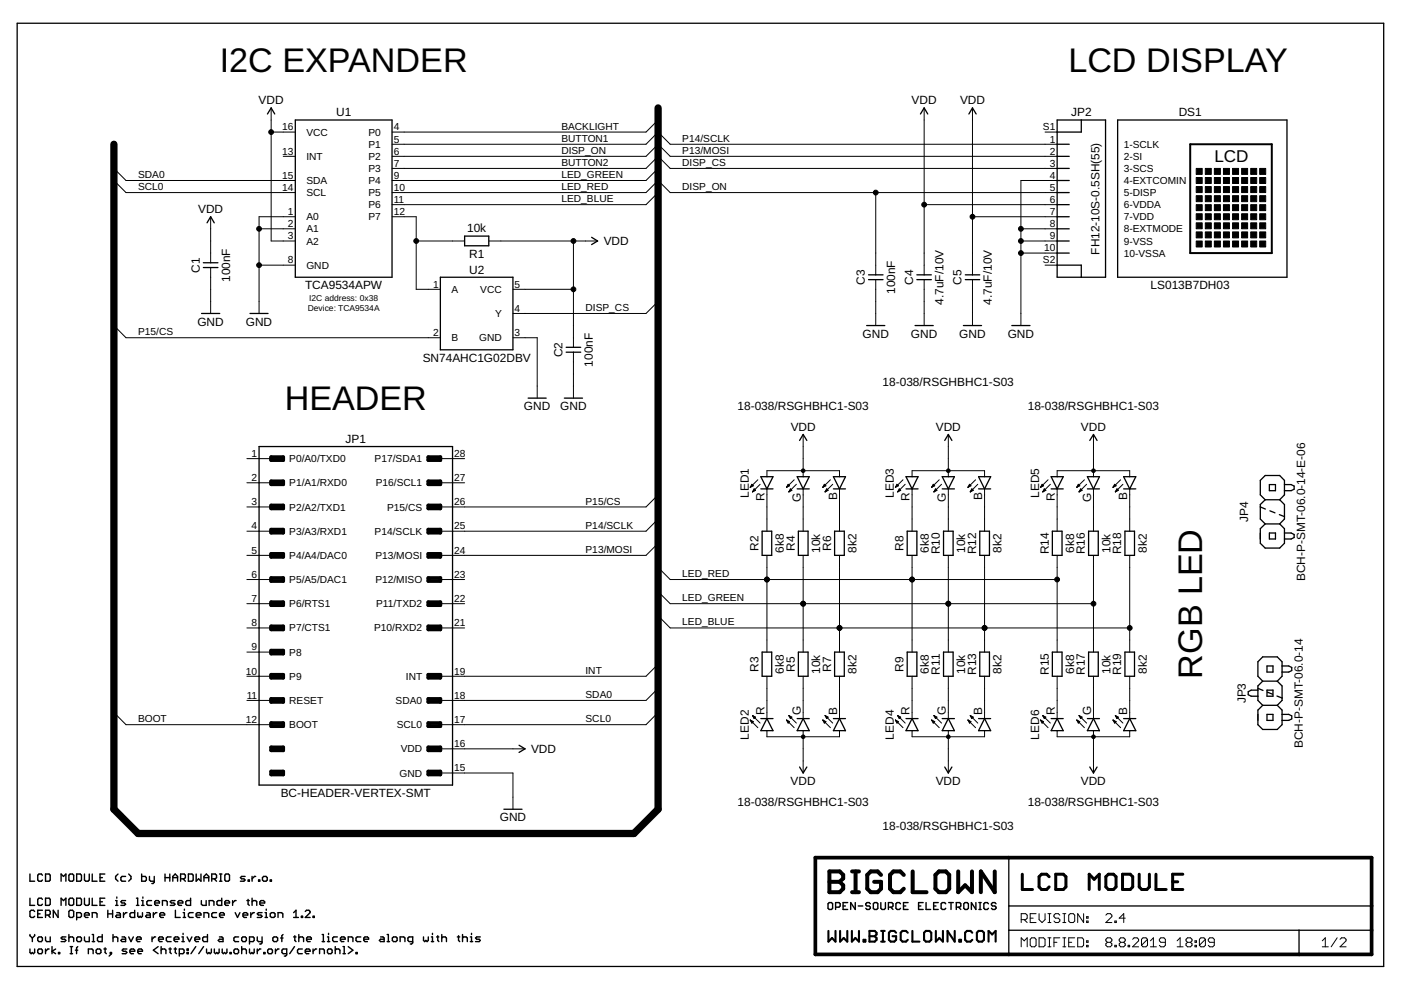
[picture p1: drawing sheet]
<svg xmlns="http://www.w3.org/2000/svg" width="297mm" height="210mm" viewBox="0 0 297 210" stroke-linecap="round" stroke-linejoin="round" font-family="sans-serif">
<g fill="none" stroke="#000" stroke-width=".21">
<path d="M24.2 35.7l2.5 2.6h35.9M24.2 38.3l2.5 2.5h35.9M57.5 22.9v28.2h5.1M57.5 28h5.1M60 33.1h2.6M83.1 33.1h53.9l2.5-2.5 2.6 2.5h82M83.1 30.6h53.9l2.5-2.6 2.6 2.6h82M83.1 35.7h53.9l2.5-2.6 2.6 2.6h82M139.5 35.7l-2.5 2.6h-53.9M139.5 25.4l-2.5 2.6h-53.9M195.9 22.9v35.4M206.2 22.9v35.4"/>
<path d="M221.6 28h2.5M224.1 38.3h-7.6v30.7M44.7 46v9.7M44.7 56.7v9.8M54.9 48.5h7.7M54.9 56.2h7.7M62.6 46h-7.7v20.5M83.1 46h5.1v15.3h5.2M83.1 40.8h53.9l2.5-2.5 2.6 2.5h82M88.2 51.1h10.3M103.6 51.1h23.1M121.6 51.1v22.5"/>
<path d="M139.5 40.8l-2.5 2.6h-53.9M185.7 40.8v17.5M185.7 59.3v9.7M195.9 59.3v9.7M195.9 43.4h28.2M206.2 46h17.9M206.2 59.3v9.7M216.5 48.5h7.6M216.5 53.7h7.6M216.5 51.1h7.6M221.6 56.2h2.5M24.2 69l2.5 2.6h66.7"/>
<path d="M108.8 71.6h5.1v12.8M108.8 61.3h12.8M121.6 74.7v9.7M139.5 63.9l-2.5 2.6h-28.2M52.3 97.2h5.2M93.4 97.2h5.1M170.3 92.1v9M201.1 92.1v9M231.8 92.1v9M52.3 117.8h5.2M52.3 112.6h5.2M52.3 107.5h5.2"/>
<path d="M52.3 102.4h5.2M93.4 102.4h5.1M139.5 115.2l-2.5 2.6h-43.6M139.5 110l-2.5 2.6h-43.6M139.5 104.9l-2.5 2.6h-43.6M159.5 102.8l-.4 .5M159.5 102.8l.1 .1M159.6 102.9l-.5 .4M160 103.7l-.4 .6M160 103.7l.1 .2M160.1 103.9l-.5 .4M160.7 101.7l-1.6 1.6"/>
<path d="M161.2 102.7l-1.6 1.6M162.6 101.1v-1.3h15.4v1.3M162.6 103.7v8.9M162.6 117.8v20.5M167.2 102.8l-.1-.1-.3 .6M167.2 102.8l.1 .1M167.2 102.8l-.4 .5M167.3 102.9l-.5 .4M167.7 103.7l-.4 .6M167.7 103.7l.1 .2M167.8 103.9l.1 .1-.6 .3M167.8 103.9l-.5 .4"/>
<path d="M168.4 101.7l-1.6 1.6M168.8 102.7l-1.5 1.6M170.3 103.7v8.9M170.3 117.8v20.5M174.9 102.8l-.4 .5M175 102.9l-.2-.2-.3 .6M175 102.9l-.5 .4M175.3 103.7l-.4 .6M175.3 103.7l.2 .2M175.5 103.9l.1 .1-.7 .3M175.5 103.9l-.6 .4M176.1 101.7l-1.6 1.6"/>
<path d="M176.6 102.7l-1.7 1.6M178 103.7v8.9M178 117.8v20.5M190.2 102.7l.3 .3-.7 .3zM190.2 102.8l-.4 .5M190.4 102.9l-.6 .4M190.7 103.7l-.4 .6M190.7 103.7l.2 .2M190.9 103.9l.1 .1-.7 .3M190.9 103.9l-.6 .4M191.5 101.7l-1.7 1.6M191.9 102.7l-1.6 1.6"/>
<path d="M193.4 101.1v-1.3h15.3v1.3M193.4 103.7v8.9M193.4 117.8v20.5M197.9 102.8l-.4 .5M197.9 102.8l.2 .1M198.1 102.9l-.6 .4M198.4 103.7l-.4 .6M198.4 103.7l.2 .2M198.6 103.9l-.6 .4M199.1 101.7l-1.6 1.6M199.6 102.7l-1.6 1.6M201.1 103.7v8.9"/>
<path d="M201.1 117.8v20.5M205.6 102.8l-.1-.1-.3 .6M205.6 102.8l.2 .1M205.6 102.8l-.4 .5M205.8 102.9l-.6 .4M206 103.7l.4 .3-.7 .3zM206.1 103.7l-.4 .6M206.3 103.9l-.6 .4M206.8 101.7l-1.6 1.6M207.3 102.7l-1.6 1.6M208.7 103.7v8.9M208.7 117.8v20.5"/>
<path d="M221 102.8l-.1-.1-.3 .6M221 102.8l.2 .1M221 102.8l-.4 .5M221.2 102.9l-.6 .4M221.5 103.7l.2 .3-.6 .3M221.5 103.7l-.4 .6M221.7 103.9l-.6 .4M222.2 101.7l-1.6 1.6M222.7 102.7l-1.6 1.6M224.1 101.1v-1.3h15.4v1.3M224.1 103.7v8.9M224.1 117.8v20.5"/>
<path d="M228.6 102.7l.3 .3-.6 .3zM228.7 102.8l-.4 .5M228.9 102.9l-.6 .4M229.2 103.7l-.4 .6M229.2 103.7l.1 .2M229.3 103.9l.1 .1-.6 .3M229.3 103.9l-.5 .4M229.9 101.7l-1.6 1.6M230.4 102.7l-1.6 1.6M231.8 103.7v8.9M231.8 117.8v20.5M236.4 102.8l-.4 .5"/>
<path d="M236.4 102.8l.2 .1M236.6 102.9l-.6 .4M236.9 103.7l-.4 .6M236.9 103.7l.1 .2M237 103.9l-.5 .4M237.6 101.7l-1.6 1.6M238.1 102.7l-1.6 1.6M239.5 103.7v8.9M239.5 117.8v20.5M52.3 128h5.2M52.3 122.9h5.2M52.3 133.1h5.2"/>
<path d="M52.3 138.3h5.2M93.4 128h5.1M93.4 122.9h5.1M93.4 133.1h5.1M139.5 125.4l2.6 2.6h89.7M139.5 120.3l2.6 2.6h82M139.5 130.6l2.6 2.5h97.4M24.2 151.1l2.5 2.5h30.8M52.3 148.5h5.2M52.3 143.4h5.2M93.4 158.8h17.9M139.5 151.1l-2.5 2.5h-43.6"/>
<path d="M139.5 145.9l-2.5 2.6h-43.6M139.5 140.8l-2.5 2.6h-43.6M159.1 152.7l1.6 1.6M159.1 152.7l.6 .3-.3 .3zM159.1 152.7l.5 .4M159.1 152.7l.4 .5M159.6 151.7l1.6 1.6M159.6 151.7l.5 .4M159.6 151.7l.3 .7 .1-.1M159.6 151.7l.4 .6M160.1 152.1l-.1 .2M162.6 143.4v9"/>
<path d="M162.6 154.9v1.3h15.4v-1.3M166.8 152.7l1.6 1.6M166.8 152.7l.4 .5M166.8 152.7l.6 .3-.1 .1M166.8 152.7l.5 .4M167.3 151.7l1.5 1.6M167.3 151.7l.6 .3-.3 .4zM167.3 151.7l.4 .6M167.3 151.7l.5 .4M167.3 153.1l-.1 .1M170.3 143.4v9M170.3 154.9v9"/>
<path d="M174.5 152.7l1.6 1.6M174.5 152.7l.4 .5M174.5 152.7l.6 .3-.2 .2M174.5 152.7l.5 .4M174.9 151.7l1.7 1.6M174.9 151.7l.7 .3-.3 .4zM174.9 151.7l.4 .6M174.9 151.7l.6 .4M178 143.4v9M189.8 152.7l1.7 1.6M189.8 152.7l.4 .5M189.8 152.7l.6 .4"/>
<path d="M190.3 151.7l1.6 1.6M190.3 151.7l.7 .3-.4 .4zM190.3 151.7l.4 .6M190.3 151.7l.6 .4M190.4 153.1l-.2 .1M193.4 143.4v9M193.4 154.9v1.3h15.3v-1.3M197.5 152.7l1.6 1.6M197.5 152.7l.7 .3-.3 .3zM197.5 152.7l.6 .4M197.5 152.7l.4 .5M198 151.7l1.6 1.6"/>
<path d="M198 151.7l.6 .4M198 151.7l.3 .7 .1-.1M198 151.7l.4 .6M198.6 152.1l-.2 .2M201.1 143.4v9M201.1 154.9v9M205.2 152.7l1.6 1.6M205.2 152.7l.4 .5M205.2 152.7l.7 .3-.1 .1M205.2 152.7l.6 .4M205.7 151.7l1.6 1.6M205.7 151.7l.7 .3-.1 .1"/>
<path d="M205.7 151.7l.4 .6M205.7 151.7l.6 .4M205.8 153.1l-.2 .1M206.3 152.1l-.2 .2M208.7 143.4v9M220.6 152.7l1.6 1.6M220.6 152.7l.4 .5M220.6 152.7l.7 .3-.1 .1M220.6 152.7l.6 .4M221.1 151.7l1.6 1.6M221.1 151.7l.6 .3v.1M221.1 151.7l.3 .7 .1-.1"/>
<path d="M221.1 151.7l.4 .6M221.1 151.7l.6 .4M221.2 153.1l-.2 .1M221.7 152.1l-.2 .2M224.1 143.4v9M224.1 154.9v1.3h15.4v-1.3M228.3 152.7l1.6 1.6M228.3 152.7l.4 .5M228.3 152.7l.6 .4M228.8 151.7l1.6 1.6M228.8 151.7l.6 .3-.3 .4zM228.8 151.7l.4 .6"/>
<path d="M228.8 151.7l.5 .4M228.9 153.1l-.2 .1M231.8 143.4v9M231.8 154.9v9M236 152.7l1.6 1.6M236 152.7l.6 .3-.3 .3zM236 152.7l.6 .4M236 152.7l.4 .5M236.5 151.7l1.6 1.6M236.5 151.7l.5 .4M236.5 151.7l.3 .7 .1-.1M236.5 151.7l.4 .6"/>
<path d="M237 152.1l-.1 .2M239.5 143.4v9M93.4 163.9h15.4v7.7M216.5 195h1l.3-.3v-.7l-.3-.3h-1v1.9M217.1 195l.7 .6M218.4 194.7h.7M218.7 198.8h.7l.3 .4v1.2l-.3 .3h-.7l-.3-.3v-1.2zM219.7 193.7h-1.3v1.9h1.3M220.3 193.7v1.3l.6 .6 .7-.6v-1.3M220.3 198.8h1l.3 .4v1.2l-.3 .3h-1zM222.2 193.7h.6M222.2 195.6h.6"/>
<path d="M222.2 198.8h.6M222.5 193.7v1.9M222.5 198.8v1.9M223.5 199.8h.6M224.7 194l-.3-.3h-.6l-.3 .3v.4l.3 .3h.6l.3 .3v.3l-.3 .3h-.6l-.3-.3M224.7 198.8h-1.2v1.9M225.3 193.7h.7M225.3 195.6h.7M225.3 198.8h.7M225.7 193.7v1.9M225.7 198.8v1.9M226.6 199.8h.6"/>
<path d="M226.9 193.7h.6l.4 .3v1.3l-.4 .3h-.6l-.3-.3v-1.3zM227.9 198.8h-1.3v1.9h1.3M228.5 198.8h.9l.3 .4v1.2l-.3 .3h-.9zM229.7 193.7v1.9l-1.2-1.9v1.9M230.4 195.3h.3v.3h-.3zM230.4 194.4h.3v.3h-.3zM230.4 199.5h.3v.3h-.3zM234.5 194l.3-.3h.6l.3 .3v.4l-1.2 1.2h1.2M234.8 199.8l-.3-.3v-.3l.3-.4h.6l.3 .4v.3l-.3 .3M234.8 199.8l-.3 .3v.3l.3 .3h.6l.3-.3v-.3l-.3-.3M234.8 199.8h.6M236.4 195.3h.3v.3h-.3z"/>
<path d="M237.6 199.8l-.3-.3v-.3l.3-.4h.7l.3 .4v.3l-.3 .3M237.6 199.8l-.3 .3v.3l.3 .3h.7l.3-.3v-.3l-.3-.3M237.6 199.8h.7M238.6 194.7h-1.3l1-1v1.9M240.1 199.2l.4-.4h.6l.3 .4v.3l-1.3 1.2h1.3M243.3 199.2l-.3-.4h-.7l-.3 .4v1.2M243.3 199.2v1.2l-.3 .3h-.7l-.3-.3M243.3 199.2l-1.3 1.2M243.9 199.5l.6-.7v1.9M247.1 199.8h-1l-.3-.3v-.3l.3-.4h.7l.3 .4v1.2l-.3 .3h-.7l-.3-.3M249.6 199.5l.6-.7v1.9M251.8 199.8l-.3-.3v-.3l.3-.4h.6l.3 .4v.3l-.3 .3"/>
<path d="M251.8 199.8l-.3 .3v.3l.3 .3h.6l.3-.3v-.3l-.3-.3M251.8 199.8h.6M253.4 199.5h.3v.3h-.3zM255.6 199.2l-.4-.4h-.6l-.3 .4v1.2M255.6 199.2v1.2l-.4 .3h-.6l-.3-.3M255.6 199.2l-1.3 1.2M257.5 199.8h-1l-.3-.3v-.3l.3-.4h.6l.4 .4v1.2l-.4 .3h-.6l-.3-.3M280.4 199.5l.6-.7v1.9M283.5 198.8l-1.3 1.9M284.1 199.2l.3-.4h.7l.3 .4v.3l-1.3 1.2h1.3M216.5 200.7v-1.9l.6 .7 .7-.7v1.9M222.2 200.7h.6"/>
<path d="M225.3 200.7h.7M230.4 200.4h.3v.3h-.3zM236.4 200.4h.3v.3h-.3zM239.2 200.4h.3v.3h-.3zM243.9 200.7h1.3M249.6 200.7h1.2M253.4 200.4h.3v.3h-.3zM280.4 200.7h1.2"/>
</g>
<g fill="#000" stroke="#000" stroke-width=".21">
<circle cx="57.5" cy="28" r=".51"/>
<circle cx="54.9" cy="56.2" r=".51"/>
<circle cx="54.9" cy="48.5" r=".51"/>
<circle cx="88.2" cy="51.1" r=".51"/>
<circle cx="121.6" cy="51.1" r=".51"/>
<circle cx="185.7" cy="40.8" r=".51"/>
<circle cx="195.9" cy="43.4" r=".51"/>
<circle cx="206.2" cy="46" r=".51"/>
<circle cx="216.5" cy="48.5" r=".51"/>
<circle cx="216.5" cy="53.7" r=".51"/>
<circle cx="216.5" cy="51.1" r=".51"/>
<circle cx="121.6" cy="61.3" r=".51"/>
<circle cx="170.3" cy="99.8" r=".38"/>
<circle cx="201.1" cy="99.8" r=".38"/>
<circle cx="231.8" cy="99.8" r=".38"/>
<circle cx="162.6" cy="122.9" r=".51"/>
<circle cx="170.3" cy="128" r=".51"/>
<circle cx="178" cy="133.1" r=".51"/>
<circle cx="193.4" cy="122.9" r=".51"/>
<circle cx="201.1" cy="128" r=".51"/>
<circle cx="208.7" cy="133.1" r=".51"/>
<circle cx="224.1" cy="122.9" r=".51"/>
<circle cx="231.8" cy="128" r=".51"/>
<circle cx="239.5" cy="133.1" r=".51"/>
<circle cx="170.3" cy="156.2" r=".38"/>
<circle cx="201.1" cy="156.2" r=".38"/>
<circle cx="231.8" cy="156.2" r=".38"/>
</g>
<path d="M139.5 22.9v148.7l-5.1 5.1h-105.1l-5.1-5.1v-141" fill="none" stroke="#000" stroke-width="1.5"/>
<g fill="none" stroke="#000" stroke-width=".28">
<path d="M3.6 4.9h289.8v200h-289.8zM56.7 24.2l.8-1.3 .8 1.3M62.6 25.4h20.5v33.4h-20.5zM195.2 24.2l.7-1.3 .8 1.3M205.4 24.2l.8-1.3 .8 1.3M224.1 25.4h10.3v33.4h-10.3zM224.1 30.6h2.6M224.1 33.1h2.6M224.1 35.7h2.6M224.1 38.3h2.6M229.3 25.4v2.6h-5.2M237 25.4h35.9v33.4h-35.9z"/>
<path d="M43.1 56.7h3.1M43.1 55.7h3.1M43.9 47.2l.8-1.2 .7 1.2M93.4 58.8h15.4v15.4h-15.4zM98.5 50.1h5.1v2h-5.1zM125.4 50.3l1.3 .8-1.3 .8M184.1 59.3h3.1M184.1 58.3h3.1M194.4 59.3h3.1M194.4 58.3h3.1M204.7 59.3h3M204.7 58.3h3"/>
<path d="M224.1 56.2h5.2v2.6M224.1 40.8h2.6M224.1 43.4h2.6M224.1 46h2.6M224.1 48.5h2.6M224.1 51.1h2.6M224.1 53.7h2.6M42.7 66.5h3.9M53 66.5h3.8M120 74.7h3.1M120 73.6h3.1M183.7 69h3.9"/>
<path d="M194 69h3.9M204.3 69h3.8M214.5 69h3.9M54.9 94.7h41v71.8h-41zM112 84.4h3.8M119.7 84.4h3.8M169.5 93.4l.8-1.3 .8 1.3M200.3 93.4l.8-1.3 .7 1.3M231.1 93.4l.7-1.3 .8 1.3M161.3 103.7h2.6M161.3 101.1h2.6l-1.3 2.6zM161.6 112.6h2v5.2h-2z"/>
<path d="M169 101.1h2.6l-1.3 2.6zM169 103.7h2.6M169.3 112.6h2v5.2h-2zM176.7 103.7h2.6M176.7 101.1h2.6l-1.3 2.6zM177 112.6h2v5.2h-2zM192.1 103.7h2.5M192.1 101.1h2.5l-1.2 2.6zM192.3 112.6h2.1v5.2h-2.1zM199.8 103.7h2.6M199.8 101.1h2.6l-1.3 2.6zM200 112.6h2.1v5.2h-2.1z"/>
<path d="M207.5 103.7h2.5M207.5 101.1h2.5l-1.3 2.6zM207.7 112.6h2.1v5.2h-2.1zM222.9 103.7h2.5M222.9 101.1h2.5l-1.3 2.6zM223.1 112.6h2.1v5.2h-2.1zM230.5 103.7h2.6M230.5 101.1h2.6l-1.3 2.6zM230.8 112.6h2.1v5.2h-2.1zM238.2 103.7h2.6M238.2 101.1h2.6l-1.3 2.6zM238.5 112.6h2v5.2h-2z"/>
<path d="M267.2 107.5l1.1 .4M268.2 106l-1-1.1v-3l1-1.1h3.1l1 1.1v3l-1 1.1M268.2 106l-1 1v3l1 1.1M268.2 111.1l-1 1v3.1l1 1h3.1l1-1v-3.1l-1-1M268.2 111.1h3.1M268.2 106h3.1M269.1 113h1.3v1.3h-1.3zM269.1 102.7h1.3v1.3h-1.3zM269.2 108.3l1.1 .4M271.3 109.1l1 .4M271.3 106l1 1v3l-1 1.1M272.3 113h1.4l.7 .3v.7l-.7 .3h-1.4"/>
<path d="M272.3 102.7h1.4l.7 .4v.6l-.7 .3h-1.4M161.6 138.3h2v5.1h-2zM169.3 138.3h2v5.1h-2zM177 138.3h2v5.1h-2zM192.3 138.3h2.1v5.1h-2.1zM200 138.3h2.1v5.1h-2.1zM207.7 138.3h2.1v5.1h-2.1zM223.1 138.3h2.1v5.1h-2.1zM230.8 138.3h2.1v5.1h-2.1zM238.5 138.3h2v5.1h-2zM110 158l1.3 .8-1.3 .7M161.3 152.4h2.6"/>
<path d="M162.6 152.4l1.3 2.5h-2.6zM169 152.4h2.6M170.3 152.4l1.3 2.5h-2.6zM176.7 152.4h2.6M178 152.4l1.3 2.5h-2.6zM192.1 152.4h2.5M193.4 152.4l1.2 2.5h-2.5zM199.8 152.4h2.6M201.1 152.4l1.3 2.5h-2.6zM207.5 152.4h2.5M208.7 152.4l1.3 2.5h-2.5zM222.9 152.4h2.5"/>
<path d="M224.1 152.4l1.3 2.5h-2.5zM230.5 152.4h2.6M231.8 152.4l1.3 2.5h-2.6zM238.2 152.4h2.6M239.5 152.4l1.3 2.5h-2.6zM266.7 146.3h-1.4l-.7 .4v.6l.7 .3h1.4M266.7 145.9l1.1 .5M267.7 144.4l-1-1v-3.1l1-1h3.1l1 1v3.1l-1 1M267.7 144.4l-1 1v3.1l1 1M267.7 149.5l-1 1.1v3l1 1.1h3.1l1-1.1v-3l-1-1.1M267.7 149.5h3.1M267.7 144.4h3.1"/>
<path d="M268.6 146.3h1.3v1.3h-1.3zM268.6 141.2h1.3v1.3h-1.3zM268.6 151.5h1.3v1.2h-1.3zM268.7 146.7l1.1 .5M270.7 147.6l1.1 .4M270.8 144.4l1 1v3.1l-1 1M271.8 151.5h1.4l.7 .3v.6l-.7 .3h-1.4M271.8 141.2h1.4l.7 .3v.7l-.7 .3h-1.4M106.8 171.6h3.9M169.5 162.6l.8 1.3 .8-1.3M200.3 162.6l.8 1.3 .7-1.3M231.1 162.6l.7 1.3 .8-1.3"/>
<path d="M213.9 181.8v20.6M213.9 192.1h76.9M213.9 197.2h76.9M275.4 197.2v5.2"/>
</g>
<g fill="#000" stroke="#000" stroke-width=".21">
<path d="M253.6 35.7h1.3v1.3h-1.3zM253.6 37.6h1.3v1.3h-1.3zM253.6 39.6h1.3v1.2h-1.3zM255.5 35.7h1.3v1.3h-1.3zM255.5 37.6h1.3v1.3h-1.3zM255.5 39.6h1.3v1.2h-1.3zM257.5 35.7h1.2v1.3h-1.2zM257.5 37.6h1.2v1.3h-1.2zM257.5 39.6h1.2v1.2h-1.2zM259.4 35.7h1.3v1.3h-1.3zM259.4 37.6h1.3v1.3h-1.3zM259.4 39.6h1.3v1.2h-1.3z"/>
<path d="M261.3 37.6h1.3v1.3h-1.3zM261.3 35.7h1.3v1.3h-1.3zM261.3 39.6h1.3v1.2h-1.3zM263.2 37.6h1.3v1.3h-1.3zM263.2 35.7h1.3v1.3h-1.3zM263.2 39.6h1.3v1.2h-1.3zM265.2 37.6h1.2v1.3h-1.2zM265.2 35.7h1.2v1.3h-1.2zM265.2 39.6h1.2v1.2h-1.2zM267.1 37.6h1.3v1.3h-1.3zM267.1 35.7h1.3v1.3h-1.3zM267.1 39.6h1.3v1.2h-1.3z"/>
<path d="M253.6 41.5h1.3v1.3h-1.3zM253.6 43.4h1.3v1.3h-1.3zM253.6 45.3h1.3v1.3h-1.3zM253.6 47.2h1.3v1.3h-1.3zM253.6 49.2h1.3v1.2h-1.3zM253.6 51.1h1.3v1.3h-1.3zM255.5 41.5h1.3v1.3h-1.3zM255.5 43.4h1.3v1.3h-1.3zM255.5 45.3h1.3v1.3h-1.3zM255.5 47.2h1.3v1.3h-1.3zM255.5 49.2h1.3v1.2h-1.3zM255.5 51.1h1.3v1.3h-1.3z"/>
<path d="M257.5 41.5h1.2v1.3h-1.2zM257.5 43.4h1.2v1.3h-1.2zM257.5 45.3h1.2v1.3h-1.2zM257.5 47.2h1.2v1.3h-1.2zM257.5 49.2h1.2v1.2h-1.2zM257.5 51.1h1.2v1.3h-1.2zM259.4 41.5h1.3v1.3h-1.3zM259.4 43.4h1.3v1.3h-1.3zM259.4 45.3h1.3v1.3h-1.3zM259.4 47.2h1.3v1.3h-1.3zM259.4 49.2h1.3v1.2h-1.3zM259.4 51.1h1.3v1.3h-1.3z"/>
<path d="M261.3 41.5h1.3v1.3h-1.3zM261.3 43.4h1.3v1.3h-1.3zM261.3 45.3h1.3v1.3h-1.3zM261.3 47.2h1.3v1.3h-1.3zM261.3 49.2h1.3v1.2h-1.3zM261.3 51.1h1.3v1.3h-1.3zM263.2 41.5h1.3v1.3h-1.3zM263.2 43.4h1.3v1.3h-1.3zM263.2 45.3h1.3v1.3h-1.3zM263.2 47.2h1.3v1.3h-1.3zM263.2 49.2h1.3v1.2h-1.3zM263.2 51.1h1.3v1.3h-1.3z"/>
<path d="M265.2 41.5h1.2v1.3h-1.2zM265.2 43.4h1.2v1.3h-1.2zM265.2 45.3h1.2v1.3h-1.2zM265.2 47.2h1.2v1.3h-1.2zM265.2 49.2h1.2v1.2h-1.2zM265.2 51.1h1.2v1.3h-1.2zM267.1 41.5h1.3v1.3h-1.3zM267.1 43.4h1.3v1.3h-1.3zM267.1 45.3h1.3v1.3h-1.3zM267.1 47.2h1.3v1.3h-1.3zM267.1 49.2h1.3v1.2h-1.3zM267.1 51.1h1.3v1.3h-1.3z"/>
</g>
<path d="M252.3 30.6h17.3v23.1h-17.3z" fill="none" stroke="#000" stroke-width=".42"/>
<g fill="none" stroke="#000" stroke-width=".78">
<path d="M57.5 96.9h2.5v.7h-2.5zM90.8 96.9h2.6v.7h-2.6zM57.5 102h2.5v.7h-2.5zM57.5 107.2h2.5v.6h-2.5zM57.5 112.3h2.5v.6h-2.5zM57.5 117.4h2.5v.7h-2.5zM90.8 102h2.6v.7h-2.6zM90.8 107.2h2.6v.6h-2.6zM90.8 112.3h2.6v.6h-2.6zM90.8 117.4h2.6v.7h-2.6zM57.5 122.6h2.5v.6h-2.5zM57.5 127.7h2.5v.6h-2.5z"/>
<path d="M57.5 132.8h2.5v.7h-2.5zM57.5 137.9h2.5v.7h-2.5zM90.8 122.6h2.6v.6h-2.6zM90.8 127.7h2.6v.6h-2.6zM90.8 132.8h2.6v.7h-2.6zM57.5 143.1h2.5v.6h-2.5zM57.5 148.2h2.5v.6h-2.5zM57.5 153.3h2.5v.7h-2.5zM57.5 158.5h2.5v.6h-2.5zM90.8 143.1h2.6v.6h-2.6zM90.8 148.2h2.6v.6h-2.6zM90.8 153.3h2.6v.7h-2.6z"/>
<path d="M90.8 158.5h2.6v.6h-2.6zM57.5 163.6h2.5v.6h-2.5zM90.8 163.6h2.6v.6h-2.6zM172.9 181.8h117.9v20.6h-117.9z"/>
</g>
<path d="M175.9 184.8h2.1l.8 .7v.7l-.8 .8 .8 .7v.7l-.8 .8h-2.1zM175.9 187h2.1M180.7 184.8h1.4M180.7 189.2h1.4M181.4 184.8v4.4M186.8 185.5l-.7-.7h-1.5l-.7 .7v2.9l.7 .8h1.5l.7-.8v-1.4h-1.5M191.6 185.5l-.7-.7h-1.5l-.7 .7v2.9l.7 .8h1.5l.7-.8M193.5 184.8v4.4h2.9M198.3 185.5l.8-.7h1.4l.8 .7v2.9l-.8 .8h-1.4l-.8-.8zM203.2 184.8v4.4l1.4-1.5 1.5 1.5v-4.4M210.9 184.8v4.4l-2.9-4.4v4.4" fill="none" stroke="#000" stroke-width=".85"/>
<g fill="none" stroke="#000" stroke-width=".3">
<path d="M6.3 185.3v1.5h1M6.3 190.4v1.6h1M6.3 198.1v.3l.6 .5M6.9 198.9v.7M7.3 193.3l-.2-.3h-.5l-.3 .3v1l.3 .2h.5l.2-.2M7.3 198.1v.3l-.4 .5M8 198.9l.3-.3h.5l.2 .3v.5l-.2 .2h-.5l-.3-.2zM8 193.8h.5M9 185.6l-.2-.3h-.5l-.3 .3v1l.3 .2h.5l.2-.2M9 190.7l-.2-.3h-.5l-.3 .3v1l.3 .3h.5l.2-.3M9 193h-1v1.5h1M9.7 185.3h.7l.2 .3v1l-.2 .2h-.7z"/>
<path d="M9.7 190.4h.7l.2 .3v1l-.2 .3h-.7zM9.7 194h.7l.2-.2v-.5l-.2-.3h-.7v1.5M9.7 198.6v.8l.2 .2h.7v-1M10.2 194l.4 .5M12.3 193v1.5l-1-1.5v1.5M13 186.8v-1.5l.5 .5 .5-.5v1.5M13 192v-1.6l.5 .5 .5-.5v1.6M14 198.6h-.8l-.2 .3 .2 .2h.5l.3 .3-.3 .2h-.7M14.6 185.6l.3-.3h.5l.2 .3v1l-.2 .2h-.5l-.3-.2zM14.6 198.1v1.5M14.6 198.9l.3-.3h.5l.2 .3v.7M14.9 190.4h.5l.2 .3v1l-.2 .3h-.5l-.3-.3v-1z"/>
<path d="M14.9 193h.5l.2 .3v1l-.2 .2h-.5l-.3-.2v-1zM16.3 185.3h.7l.3 .3v1l-.3 .2h-.7zM16.3 190.4h.7l.3 .3v1l-.3 .3h-.7zM16.3 194.5h.7l.3-.2v-.5l-.3-.3h-.7v1.5M16.3 198.9l.2-.3h.5l.3 .3v.5l-.3 .2h-.5l-.2-.2zM17.9 185.3v1.3l.3 .2h.5l.2-.2v-1.3M17.9 190.4v1.3l.3 .3h.5l.2-.3v-1.3M17.9 194h1v-.2l-.2-.3h-.5l-.3 .3v.5l.3 .2h.5M17.9 198.6v.8l.3 .2h.7v-1M19.6 185.3v1.5h1M19.6 190.4v1.6h1M19.6 194.5v-1h.7l.3 .3v.7"/>
<path d="M19.6 199.6h.5M19.6 198.1h.2v1.5M21.2 186.1h.5M21.2 191.2h.5M21.7 198.1v1.5h-.8l-.2-.2v-.5l.2-.3h.8M22.2 185.3h-1v1.5h1M22.2 190.4h-1v1.6h1M22.9 193.8h1M22.9 193v1.5M23.9 193v1.5M24 198.9l.2-.3h.5l.3 .3v.7M24 198.1v1.5"/>
<path d="M24.5 192h.5M24.5 190.9h.3v1.1M24.8 190.2v.2M24.8 193.5h.5l.2 .3v.7h-.7l-.3-.2 .3-.3h.7M25 185.3l-.5 .5v.5l.5 .5M25.9 198.6h.5l.2 .3v.7h-.7l-.3-.2 .3-.3h.7M26.2 193.5v1M26.6 185.8h-.7l-.3 .3v.5l.3 .2h.7M26.6 190.9h-.7l-.3 .3 .3 .3h.5l.2 .2-.2 .3h-.8M26.9 193.5h-.2l-.5 .5M27.3 185.3l.5 .5v.5l-.5 .5M27.3 198.6l.5 1 .5-1"/>
<path d="M28.6 193v1.5h-.8l-.2-.2v-.5l.2-.3h.8M28.9 192h.5M28.9 190.4h.3v1.6M28.9 199.1h1v-.2l-.2-.3h-.5l-.3 .3v.5l.3 .2h.5M29.2 193.5v.8l.3 .2 .2-.2 .3 .2 .2-.2v-.8M30 185.3v1.5h.8l.2-.2v-.5l-.2-.3h-.8M30 192h.5M30 190.9h.3v1.1M30.3 190.2v.2M31.1 193.5h.5l.3 .3v.7h-.8l-.2-.2 .2-.3h.8M31.7 185.8v.8l.2 .2h.8M32.1 190.9h-.7l-.3 .3v.5l.3 .3h.7"/>
<path d="M32.2 198.6v1M32.5 193.5v1M32.7 185.8v1.3l-.3 .2h-.2M32.8 191.5h1v-.3l-.3-.3h-.5l-.2 .3v.5l.2 .3h.5M33 198.6h-.3l-.5 .5M33.3 193.5h-.3l-.5 .5M33.6 199.1h1v-.2l-.2-.3h-.5l-.3 .3v.5l.3 .2h.5M33.9 194h1v-.2l-.3-.3h-.5l-.2 .3v.5l.2 .2h.5M34.4 192v-1.1h.8l.3 .3v.8M35 186.1h1M35 185.3v1.5M36 185.3v1.5"/>
<path d="M36.3 198.6h-.8l-.2 .3v.5l.2 .2h.8M36.6 186.1h1.1M36.6 186.8v-1l.5-.5 .6 .5v1M36.9 199.1h1v-.2l-.2-.3h-.5l-.3 .3v.5l.3 .2h.5M37.1 190.9h-.8l-.2 .3 .2 .3h.6l.2 .2-.2 .3h-.8M37.2 193v1.5h1M37.7 191.5h1.1v-.3l-.3-.3h-.5l-.3 .3v.5l.3 .3h.5M38.3 186.3h.8l.2-.2v-.5l-.2-.3h-.8v1.5M38.6 199.6h.5M38.6 198.6h.2v1M38.8 186.3l.5 .5M38.8 197.9v.2"/>
<path d="M38.8 194.5h.5M38.8 193.5h.3v1M39.1 192.8v.2M39.7 198.6l.5 1 .5-1M39.9 185.3h.8l.3 .3v1l-.3 .2h-.8zM40.4 190.4v1.6h-.8l-.2-.3v-.5l.2-.3h.8M41 193.5h-.8l-.3 .3v.5l.3 .2h.8M41.3 199.1h1v-.2l-.2-.3h-.5l-.3 .3v.5l.3 .2h.5M41.6 185.3v1.5l.5-.5 .5 .5v-1.5M41.6 194h1v-.2l-.2-.3h-.6l-.2 .3v.5l.2 .2h.6M42.7 190.9v.8l.2 .3h.8v-1.1M43.2 186.1h1.1"/>
<path d="M43.2 186.8v-1l.6-.5 .5 .5v1M43.2 194.5v-1h.8l.3 .3v.7M44 198.1v1.5h-.8l-.2-.2v-.5l.2-.3h.8M44.3 192v-1.1h.8l.3 .3v.8M44.9 186.3h.8l.2-.2v-.5l-.2-.3h-.8v1.5M45.4 186.3l.5 .5M45.9 193.5h-.8l-.2 .3v.5l.2 .2h.8M46.5 198.6h.5l.3 .3v.7h-.8l-.2-.2 .2-.3h.8M46.5 186.8h.6M46.5 185.3h.6M46.5 194h1.1v-.2l-.3-.3h-.5l-.3 .3v.5l.3 .2h.5M46.8 185.3v1.5"/>
<path d="M47 190.4v1.6h-.8l-.2-.3v-.5l.2-.3h.8M47.7 191.5h1v-.3l-.3-.3h-.5l-.2 .3v.5l.2 .3h.5M47.9 185.3h.5l.3 .3v1l-.3 .2h-.5l-.2-.2v-1zM49.3 190.9v1.1M49.9 193.5l.5 1 .5-1M50.1 190.9h-.3l-.5 .6M50.6 198.6h-.8l-.2 .3v.5l.2 .2h.8M51.2 198.9l.3-.3h.5l.2 .3v.5l-.2 .2h-.5l-.3-.2zM51.5 194h1v-.2l-.2-.3h-.5l-.3 .3v.5l.3 .2h.5M52 185.8h-.8l-.2 .3 .2 .2h.5l.3 .3-.3 .2h-.7M52.3 190.9h.6M52.6 190.7v1l.3 .3"/>
<path d="M52.6 186.6h.3v.2h-.3zM52.9 199.6h.8l.2-.2v-.5l-.2-.3h-.8v1.6M53.2 193.5v1M53.4 185.8v1M53.4 190.4v1.6M53.4 191.2l.3-.3h.5l.2 .3v.8M53.9 193.5h-.2l-.5 .5M54.2 185.8h-.2l-.6 .5M54.5 198.6v.8l.3 .2h.8M54.8 186.6h.3v.2h-.3zM55.1 191.5h1v-.3l-.2-.3h-.5l-.3 .3v.5l.3 .3h.5M55.6 193.5h-.8l-.3 .3 .3 .2h.5l.3 .3-.3 .2h-.8"/>
<path d="M55.6 198.6v1.3l-.3 .3h-.2M55.6 186.1l.3-.3h.5l.3 .3v.5l-.3 .2h-.5l-.3-.2zM56.2 194.5h.5M56.2 193.5h.3v1M56.5 192.8v.2M57.3 186.6h.3v.2h-.3zM57.3 193.8l.3-.3h.5l.2 .3v.5l-.2 .2h-.5l-.3-.2zM57.8 198.9l.3-.3h.5l.3 .3v.5l-.3 .2h-.5l-.3-.2zM58.9 194.5v-1h.8l.3 .3v.7M59.5 198.9h.5M60 198.1l-.2 .3v1.2M62.3 194.5h1"/>
<path d="M62.3 193.5l.5-.5v1.5M62.3 198.6h.5M62.5 198.4v1l.3 .2M63.4 198.9l.2-.3h.5l.3 .3v.7M63.4 198.1v1.5M63.9 194.3h.3v.2h-.3zM64.7 193.3l.3-.3h.5l.2 .3v.2l-1 1h1M65 199.1h1v-.2l-.2-.3h-.5l-.3 .3v.5l.3 .2h.5M66.4 194.3h.2v.2h-.2zM68.3 199.6h.5M68.3 198.1h.3v1.5M69.4 199.6h.5"/>
<path d="M69.4 198.6h.3v1M69.7 197.9v.2M71.5 198.6h-.7l-.3 .3v.5l.3 .2h.7M72.2 199.1h1v-.2l-.3-.3h-.5l-.2 .3v.5l.2 .2h.5M73.8 199.6v-1h.8l.2 .3v.7M76.5 198.6h-.8l-.2 .3v.5l.2 .2h.8M77.1 199.1h1v-.2l-.2-.3h-.5l-.3 .3v.5l.3 .2h.5M80.7 198.6h.5l.2 .3v.7h-.7l-.3-.2 .3-.3h.7M82.1 199.6h.5M82.1 198.1h.2v1.5M83.2 198.9l.2-.3h.5l.3 .3v.5l-.3 .2h-.5l-.2-.2zM84.8 199.6v-1h.8l.3 .3v.7"/>
<path d="M87.5 199.6h-.8l-.2-.2v-.5l.2-.3h.8v1.3l-.3 .3h-.2M89.8 198.6v.8l.2 .2 .3-.2 .3 .2 .2-.2v-.8M91.5 199.6h.4M91.5 198.6h.2v1M91.7 197.9v.2M92.6 198.6h.4M92.8 198.4v1l.2 .2M93.7 198.9l.2-.3h.5l.3 .3v.7M93.7 198.1v1.5M97 198.6h.5M97.2 198.4v1l.3 .2M98.1 198.9l.2-.3h.5l.3 .3v.7"/>
<path d="M98.1 198.1v1.5M99.7 199.6h.5M99.7 198.6h.3v1M100 197.9v.2M101.8 198.6h-.7l-.3 .3 .3 .2h.5l.2 .3-.2 .2h-.8M175.8 191.4h.5l.2 .2v1l-.2 .2h-.5l-.2-.2v-1zM177.2 192.3h.7l.2-.2v-.5l-.2-.2h-.7v1.4M178.8 192.1h.4M179.7 191.4h-.9v1.4h.9M181.3 191.4v1.4l-.9-1.4v1.4M182 192.1h.9M184.5 191.6l-.2-.2h-.5l-.2 .2v.3l.2 .2h.5l.2 .2v.3l-.2 .2h-.5l-.2-.2"/>
<path d="M185.4 191.4h.5l.2 .2v1l-.2 .2h-.5l-.2-.2v-1zM186.8 191.4v1.2l.2 .2h.5l.2-.2v-1.2M188.4 192.3h.7l.2-.2v-.5l-.2-.2h-.7v1.4M188.8 192.3l.5 .5M190.9 191.6l-.2-.2h-.5l-.3 .2v1l.3 .2h.5l.2-.2M191.6 192.1h.4M192.5 191.4h-.9v1.4h.9M194.8 192.1h.4M195.7 191.4h-.9v1.4h.9M196.3 191.4v1.4h1M198 192.1h.4M198.9 191.4h-.9v1.4h.9"/>
<path d="M200.5 191.6l-.2-.2h-.5l-.3 .2v1l.3 .2h.5l.2-.2M201.1 191.4h1M201.6 191.4v1.4M202.8 192.3h.7l.2-.2v-.5l-.2-.2h-.7v1.4M203.2 192.3l.5 .5M204.6 191.4h.5l.2 .2v1l-.2 .2h-.5l-.3-.2v-1zM206.9 191.4v1.4l-.9-1.4v1.4M207.5 191.4h.5M207.5 192.8h.5M207.8 191.4v1.4M209.6 191.6l-.3-.2h-.4l-.3 .2v1l.3 .2h.4l.3-.2M211.2 191.6l-.3-.2h-.5l-.2 .5 .2 .2h.5l.3 .2v.3l-.3 .2h-.5l-.2-.2"/>
<path d="M6.3 201.2v.8l.3 .2 .3-.2 .2 .2 .2-.2v-.8M8.3 201.2h.5l.2 .3v.5l-.2 .2h-.5l-.3-.2v-.5zM9.7 201.2v1M10.4 201.2h-.2l-.5 .5M11 200.7v1.5M11.8 201.2l-.8 .5 .8 .5M12.4 202h.3v.2h-.3zM14.9 202.2h.5M14.9 200.7h.5M15.1 200.7v1.5M16 201.5h.5M16.5 200.7l-.3 .3v1.2"/>
<path d="M18.7 202.2v-1h.8l.2 .3v.7M20.4 201.5l.2-.3h.5l.3 .3v.5l-.3 .2h-.5l-.2-.2zM22 201.2h.5M22.3 201v1l.2 .2M23.4 202h.2v.2h-.2zM23.6 202.2l-.5 .5M26.9 201.2h-.8l-.2 .3 .2 .2h.5l.3 .3-.3 .2h-.7M27.6 201.7h1v-.2l-.3-.3h-.5l-.2 .3v.5l.2 .2h.5M29.2 201.7h1v-.2l-.2-.3h-.5l-.3 .3v.5l.3 .2h.5M33.5 200.7l-1 .8 1 .7M34.2 201.5l.2-.3h.5l.3 .3v.7M34.2 200.7v1.5"/>
<path d="M35.8 201.2h.5M36.1 201v1l.2 .2M36.9 201.2h.5M37.2 201v1l.2 .2M38 202.2h.8l.2-.2v-.5l-.2-.3h-.8v1.5M39.7 202h.2v.2h-.2zM39.7 201.2h.2v.3h-.2zM41.5 200.7l-1 1.5M43.2 200.7l-1.1 1.5M43.8 201.2v.8l.2 .2 .3-.2 .3 .2 .2-.2v-.8M45.4 201.2v.8l.3 .2 .3-.2 .2 .2 .3-.2v-.8M47.1 201.2v.8l.2 .2 .3-.2 .3 .2 .2-.2v-.8"/>
<path d="M48.8 202h.2v.2h-.2zM49.6 201.5l.2-.3h.5l.3 .3v.5l-.3 .2h-.5l-.2-.2zM51.2 201.5l.3-.3h.5l.2 .3v.7M51.2 200.7v1.5M52.9 201.2v.8l.2 .2 .3-.2 .3 .2 .2-.2v-.8M54.5 201.2v1M55.3 201.2h-.2l-.6 .5M55.9 202h.3v.2h-.3zM56.7 201.5l.3-.3h.5l.3 .3v.5l-.3 .2h-.5l-.3-.2zM58.4 201.2v1M59.2 201.2h-.3l-.5 .5M60.8 202.2h-.8l-.2-.2v-.5l.2-.3h.8v1.3l-.3 .2h-.2"/>
<path d="M62.4 200.7l-1 1.5M64.1 201.2h-.8l-.2 .3v.5l.2 .2h.8M64.7 201.7h1v-.2l-.2-.3h-.5l-.3 .3v.5l.3 .2h.5M66.4 201.2v1M67.1 201.2h-.2l-.5 .5M67.8 202.2v-1h.7l.3 .3v.7M69.7 201.2h.5l.2 .3v.5l-.2 .2h-.5l-.3-.2v-.5zM71.1 201.5l.2-.3h.5l.3 .3v.7M71.1 200.7v1.5M72.7 202.2h.5M72.7 200.7h.3v1.5M73.8 200.7l1 .8-1 .7"/>
<path d="M75.5 202h.2v.2h-.2z"/>
</g>
<g fill="none" stroke="#000" stroke-width=".44">
<path d="M175.6 197.4v2.2l.8-.7 .7 .7v-2.2M178.1 197.4v2.2l.8-.7 .7 .7v-2.2M180.6 197.4v2.2l.8-.7 .7 .7v-2.2M183.1 199.3h.4v.3h-.4zM184.3 197.4h1.2l.3 .4v.3l-.3 .4 .3 .4v.4l-.3 .3h-1.2zM184.3 198.5h1.2M186.8 199.6h.8M186.8 197.4h.8M187.2 197.4v2.2M190 197.8l-.4-.4h-.8l-.3 .4v1.5l.3 .3h.8l.4-.3v-.8h-.8M192.5 197.8l-.4-.4h-.8l-.3 .4v1.5l.3 .3h.8l.4-.3M193.4 197.4v2.2h1.5"/>
<path d="M195.9 197.8l.4-.4h.8l.3 .4v1.5l-.3 .3h-.8l-.4-.3zM198.4 197.4v2.2l.8-.7 .7 .7v-2.2M202.4 197.4v2.2l-1.5-2.2v2.2M203.4 199.3h.4v.3h-.4zM206.1 197.8l-.3-.4h-.8l-.4 .4v1.5l.4 .3h.8l.3-.3M207.5 197.4h.7l.4 .4v1.5l-.4 .3h-.7l-.4-.3v-1.5zM209.6 199.6v-2.2l.8 .7 .7-.7v2.2"/>
</g>
<path d="M216.7 185.4v3.2h2.2M222.4 185.9l-.5-.5h-1.1l-.5 .5v2.1l.5 .6h1.1l.5-.6M223.8 185.4h1.6l.6 .5v2.1l-.6 .6h-1.6zM230.9 188.6v-3.2l1.1 1 1.1-1v3.2M235 185.4h1.1l.5 .5v2.1l-.5 .6h-1.1l-.5-.6v-2.1zM238 185.4h1.6l.6 .5v2.1l-.6 .6h-1.6zM241.5 185.4v2.6l.6 .6h1.1l.5-.6v-2.6M245.1 185.4v3.2h2.1M248.6 187h1.1M250.8 185.4h-2.2v3.2h2.2" fill="none" stroke="#000" stroke-width=".63"/>
<g font-size="7.2">
<text x="46.6" y="15.2">I2C EXPANDER</text>
<text x="226.5" y="15.2">LCD DISPLAY</text>
<text x="60.4" y="87">HEADER</text>
<text x="254.9" y="143.9" transform="rotate(-90 254.9 143.9)">RGB LED</text>
</g>
<text font-size="3.6" x="257.5" y="34.4">LCD</text>
<g font-size="2.5">
<text x="54.8" y="22.1">VDD</text>
<text x="193.3" y="22.1">VDD</text>
<text x="203.5" y="22.1">VDD</text>
<text x="71.3" y="24.7">U1</text>
<text x="227.1" y="24.7">JP2</text>
<text x="249.9" y="24.7">DS1</text>
<text x="42" y="45.2">VDD</text>
<text x="99" y="49.3">10k</text>
<text x="128" y="52">VDD</text>
<text x="42.4" y="57.8" transform="rotate(-90 42.4 57.8)">C1</text>
<text x="48.8" y="59.8" transform="rotate(-90 48.8 59.8)">100nF</text>
<text x="99.5" y="58">U2</text>
<text x="99.5" y="54.7">R1</text>
<text x="233.1" y="54" transform="rotate(-90 233.1 54)">FH12-10S-0.5SH(55)</text>
<text x="64.7" y="61.3">TCA9534APW</text>
<text x="183.4" y="60.4" transform="rotate(-90 183.4 60.4)">C3</text>
<text x="189.8" y="62.3" transform="rotate(-90 189.8 62.3)">100nF</text>
<text x="193.6" y="60.4" transform="rotate(-90 193.6 60.4)">C4</text>
<text x="200" y="64.6" transform="rotate(-90 200 64.6)">4.7uF/10V</text>
<text x="203.9" y="60.4" transform="rotate(-90 203.9 60.4)">C5</text>
<text x="210.3" y="64.6" transform="rotate(-90 210.3 64.6)">4.7uF/10V</text>
<text x="244" y="61.3">LS013B7DH03</text>
<text x="41.8" y="69">GND</text>
<text x="52.1" y="69">GND</text>
<text x="182.9" y="71.6">GND</text>
<text x="193.1" y="71.6">GND</text>
<text x="203.4" y="71.6">GND</text>
<text x="213.7" y="71.6">GND</text>
<text x="89.6" y="76.7">SN74AHC1G02DBV</text>
<text x="119.3" y="75.8" transform="rotate(-90 119.3 75.8)">C2</text>
<text x="125.7" y="77.7" transform="rotate(-90 125.7 77.7)">100nF</text>
<text x="187.1" y="81.9">18-038/RSGHBHC1-S03</text>
<text x="111.1" y="87">GND</text>
<text x="118.8" y="87">GND</text>
<text x="156.4" y="87">18-038/RSGHBHC1-S03</text>
<text x="217.9" y="87">18-038/RSGHBHC1-S03</text>
<text x="73.3" y="93.9">JP1</text>
<text x="167.6" y="91.3">VDD</text>
<text x="198.4" y="91.3">VDD</text>
<text x="229.2" y="91.3">VDD</text>
<text x="158.8" y="105.5" transform="rotate(-90 158.8 105.5)">LED1</text>
<text x="162.1" y="106.2" transform="rotate(-90 162.1 106.2)">R</text>
<text x="169.8" y="106.4" transform="rotate(-90 169.8 106.4)">G</text>
<text x="177.5" y="106.1" transform="rotate(-90 177.5 106.1)">B</text>
<text x="189.5" y="105.5" transform="rotate(-90 189.5 105.5)">LED3</text>
<text x="192.9" y="106.2" transform="rotate(-90 192.9 106.2)">R</text>
<text x="200.5" y="106.4" transform="rotate(-90 200.5 106.4)">G</text>
<text x="208.2" y="106.1" transform="rotate(-90 208.2 106.1)">B</text>
<text x="220.3" y="105.5" transform="rotate(-90 220.3 105.5)">LED5</text>
<text x="223.6" y="106.2" transform="rotate(-90 223.6 106.2)">R</text>
<text x="231.3" y="106.4" transform="rotate(-90 231.3 106.4)">G</text>
<text x="239" y="106.1" transform="rotate(-90 239 106.1)">B</text>
<text x="264.6" y="110.7" transform="rotate(-90 264.6 110.7)">JP4</text>
<text x="160.8" y="116.8" transform="rotate(-90 160.8 116.8)">R2</text>
<text x="166.2" y="117.2" transform="rotate(-90 166.2 117.2)">6k8</text>
<text x="168.5" y="116.8" transform="rotate(-90 168.5 116.8)">R4</text>
<text x="173.9" y="117.2" transform="rotate(-90 173.9 117.2)">10k</text>
<text x="176.2" y="116.8" transform="rotate(-90 176.2 116.8)">R6</text>
<text x="181.6" y="117.2" transform="rotate(-90 181.6 117.2)">8k2</text>
<text x="191.6" y="116.8" transform="rotate(-90 191.6 116.8)">R8</text>
<text x="197" y="117.2" transform="rotate(-90 197 117.2)">6k8</text>
<text x="199.3" y="117.5" transform="rotate(-90 199.3 117.5)">R10</text>
<text x="204.7" y="117.2" transform="rotate(-90 204.7 117.2)">10k</text>
<text x="207" y="117.5" transform="rotate(-90 207 117.5)">R12</text>
<text x="212.3" y="117.2" transform="rotate(-90 212.3 117.2)">8k2</text>
<text x="222.3" y="117.5" transform="rotate(-90 222.3 117.5)">R14</text>
<text x="227.7" y="117.2" transform="rotate(-90 227.7 117.2)">6k8</text>
<text x="230" y="117.5" transform="rotate(-90 230 117.5)">R16</text>
<text x="235.4" y="117.2" transform="rotate(-90 235.4 117.2)">10k</text>
<text x="237.7" y="117.5" transform="rotate(-90 237.7 117.5)">R18</text>
<text x="243.1" y="117.2" transform="rotate(-90 243.1 117.2)">8k2</text>
<text x="276.7" y="123.2" transform="rotate(-90 276.7 123.2)">BCH-P-SMT-06.0-14-E-06</text>
<text x="160.8" y="142.4" transform="rotate(-90 160.8 142.4)">R3</text>
<text x="166.2" y="142.9" transform="rotate(-90 166.2 142.9)">6k8</text>
<text x="168.5" y="142.4" transform="rotate(-90 168.5 142.4)">R5</text>
<text x="173.9" y="142.9" transform="rotate(-90 173.9 142.9)">10k</text>
<text x="176.2" y="142.4" transform="rotate(-90 176.2 142.4)">R7</text>
<text x="181.6" y="142.9" transform="rotate(-90 181.6 142.9)">8k2</text>
<text x="191.6" y="142.4" transform="rotate(-90 191.6 142.4)">R9</text>
<text x="197" y="142.9" transform="rotate(-90 197 142.9)">6k8</text>
<text x="199.3" y="143" transform="rotate(-90 199.3 143)">R11</text>
<text x="204.7" y="142.9" transform="rotate(-90 204.7 142.9)">10k</text>
<text x="207" y="143.1" transform="rotate(-90 207 143.1)">R13</text>
<text x="212.3" y="142.9" transform="rotate(-90 212.3 142.9)">8k2</text>
<text x="222.3" y="143.1" transform="rotate(-90 222.3 143.1)">R15</text>
<text x="227.7" y="142.9" transform="rotate(-90 227.7 142.9)">6k8</text>
<text x="230" y="143.1" transform="rotate(-90 230 143.1)">R17</text>
<text x="235.4" y="142.9" transform="rotate(-90 235.4 142.9)">10k</text>
<text x="237.7" y="143.1" transform="rotate(-90 237.7 143.1)">R19</text>
<text x="243.1" y="142.9" transform="rotate(-90 243.1 142.9)">8k2</text>
<text x="264.1" y="149.2" transform="rotate(-90 264.1 149.2)">JP3</text>
<text x="162.1" y="151.6" transform="rotate(-90 162.1 151.6)">R</text>
<text x="169.8" y="151.6" transform="rotate(-90 169.8 151.6)">G</text>
<text x="177.5" y="151.6" transform="rotate(-90 177.5 151.6)">B</text>
<text x="192.9" y="151.6" transform="rotate(-90 192.9 151.6)">R</text>
<text x="200.5" y="151.6" transform="rotate(-90 200.5 151.6)">G</text>
<text x="208.2" y="151.6" transform="rotate(-90 208.2 151.6)">B</text>
<text x="223.6" y="151.6" transform="rotate(-90 223.6 151.6)">R</text>
<text x="231.3" y="151.6" transform="rotate(-90 231.3 151.6)">G</text>
<text x="239" y="151.6" transform="rotate(-90 239 151.6)">B</text>
<text x="112.6" y="159.7">VDD</text>
<text x="158.8" y="156.8" transform="rotate(-90 158.8 156.8)">LED2</text>
<text x="189.5" y="156.8" transform="rotate(-90 189.5 156.8)">LED4</text>
<text x="220.3" y="156.8" transform="rotate(-90 220.3 156.8)">LED6</text>
<text x="276.2" y="158.6" transform="rotate(-90 276.2 158.6)">BCH-P-SMT-06.0-14</text>
<text x="167.6" y="166.5">VDD</text>
<text x="198.4" y="166.5">VDD</text>
<text x="229.2" y="166.5">VDD</text>
<text x="59.5" y="169">BC-HEADER-VERTEX-SMT</text>
<text x="156.4" y="170.8">18-038/RSGHBHC1-S03</text>
<text x="217.9" y="170.8">18-038/RSGHBHC1-S03</text>
<text x="106" y="174.2">GND</text>
<text x="187.1" y="176">18-038/RSGHBHC1-S03</text>
</g>
<g font-size="2.2">
<text x="59.8" y="27.7">16</text>
<text x="65" y="28.8">VCC</text>
<text x="78.1" y="28.8">P0</text>
<text x="83.5" y="27.7">4</text>
<text x="119" y="27.5">BACKLIGHT</text>
<text x="221.1" y="27.7">S1</text>
<text x="59.8" y="32.8">13</text>
<text x="65" y="33.9">INT</text>
<text x="78.1" y="31.4">P1</text>
<text x="78.1" y="33.9">P2</text>
<text x="83.5" y="30.2">5</text>
<text x="83.5" y="32.8">6</text>
<text x="83.5" y="35.3">7</text>
<text x="119" y="32.6">DISP_ON</text>
<text x="119" y="30.1">BUTTON1</text>
<text x="119" y="35.2">BUTTON2</text>
<text x="144.7" y="32.6">P13/MOSI</text>
<text x="144.7" y="30.1">P14/SCLK</text>
<text x="144.7" y="35.2">DISP_CS</text>
<text x="222.6" y="30.2">1</text>
<text x="222.6" y="32.8">2</text>
<text x="222.6" y="35.3">3</text>
<text x="238.2" y="31.3">1-SCLK</text>
<text x="238.2" y="33.9">2-SI</text>
<text x="29.3" y="40.3">SCL0</text>
<text x="29.3" y="37.8">SDA0</text>
<text x="59.8" y="40.5">14</text>
<text x="59.8" y="37.9">15</text>
<text x="65" y="41.6">SCL</text>
<text x="65" y="39">SDA</text>
<text x="78.1" y="36.5">P3</text>
<text x="78.1" y="39">P4</text>
<text x="78.1" y="41.6">P5</text>
<text x="83.5" y="37.9">9</text>
<text x="83.5" y="40.5">10</text>
<text x="119" y="37.8">LED_GREEN</text>
<text x="119" y="40.3">LED_RED</text>
<text x="144.7" y="40.3">DISP_ON</text>
<text x="222.6" y="37.9">4</text>
<text x="222.6" y="40.5">5</text>
<text x="238.2" y="36.5">3-SCS</text>
<text x="238.2" y="39">4-EXTCOMIN</text>
<text x="238.2" y="41.6">5-DISP</text>
<text x="61" y="45.6">1</text>
<text x="65" y="46.7">A0</text>
<text x="78.1" y="44.2">P6</text>
<text x="78.1" y="46.7">P7</text>
<text x="83.5" y="43">11</text>
<text x="83.5" y="45.6">12</text>
<text x="119" y="42.9">LED_BLUE</text>
<text x="222.6" y="45.6">7</text>
<text x="222.6" y="43">6</text>
<text x="238.2" y="44.2">6-VDDA</text>
<text x="238.2" y="46.7">7-VDD</text>
<text x="61" y="48.2">2</text>
<text x="61" y="50.7">3</text>
<text x="65" y="49.3">A1</text>
<text x="65" y="51.9">A2</text>
<text x="221.4" y="53.3">10</text>
<text x="222.6" y="50.7">9</text>
<text x="222.6" y="48.2">8</text>
<text x="238.2" y="49.3">8-EXTMODE</text>
<text x="238.2" y="51.8">9-VSS</text>
<text x="61" y="55.9">8</text>
<text x="65" y="57">GND</text>
<text x="221.1" y="55.9">S2</text>
<text x="238.2" y="54.4">10-VSSA</text>
<text x="91.8" y="61">1</text>
<text x="95.7" y="62.1">A</text>
<text x="101.8" y="62.1">VCC</text>
<text x="109.1" y="61">5</text>
<text x="124.1" y="66">DISP_CS</text>
<text x="29.3" y="71.1">P15/CS</text>
<text x="91.8" y="71.2">2</text>
<text x="105" y="67.2">Y</text>
<text x="109.1" y="66.1">4</text>
<text x="109.1" y="71.2">3</text>
<text x="95.7" y="72.4">B</text>
<text x="101.6" y="72.4">GND</text>
<text x="53.4" y="96.9">1</text>
<text x="61.3" y="98">P0/A0/TXD0</text>
<text x="79.4" y="98">P17/SDA1</text>
<text x="96.3" y="96.9">28</text>
<text x="53.4" y="102">2</text>
<text x="53.4" y="107.1">3</text>
<text x="61.3" y="103.1">P1/A1/RXD0</text>
<text x="79.7" y="103.1">P16/SCL1</text>
<text x="96.3" y="102">27</text>
<text x="96.3" y="107.1">26</text>
<text x="124.1" y="107">P15/CS</text>
<text x="53.4" y="112.3">4</text>
<text x="61.3" y="108.3">P2/A2/TXD1</text>
<text x="61.3" y="113.4">P3/A3/RXD1</text>
<text x="79.4" y="113.4">P14/SCLK</text>
<text x="82.1" y="108.3">P15/CS</text>
<text x="96.3" y="112.3">25</text>
<text x="124.1" y="112.1">P14/SCLK</text>
<text x="53.4" y="117.4">5</text>
<text x="61.3" y="118.5">P4/A4/DAC0</text>
<text x="79.6" y="118.5">P13/MOSI</text>
<text x="96.3" y="117.4">24</text>
<text x="124.1" y="117.2">P13/MOSI</text>
<text x="53.4" y="122.5">6</text>
<text x="61.3" y="123.6">P5/A5/DAC1</text>
<text x="79.6" y="123.6">P12/MISO</text>
<text x="96.3" y="122.5">23</text>
<text x="144.7" y="122.4">LED_RED</text>
<text x="53.4" y="127.6">7</text>
<text x="61.3" y="128.8">P6/RTS1</text>
<text x="79.7" y="128.8">P11/TXD2</text>
<text x="96.3" y="127.6">22</text>
<text x="144.7" y="127.5">LED_GREEN</text>
<text x="53.4" y="132.8">8</text>
<text x="53.4" y="137.9">9</text>
<text x="61.3" y="133.9">P7/CTS1</text>
<text x="79.3" y="133.9">P10/RXD2</text>
<text x="96.3" y="132.8">21</text>
<text x="144.7" y="132.6">LED_BLUE</text>
<text x="52.1" y="143">10</text>
<text x="61.3" y="139">P8</text>
<text x="96.3" y="143">19</text>
<text x="124.1" y="142.9">INT</text>
<text x="52.3" y="148.2">11</text>
<text x="61.3" y="144.1">P9</text>
<text x="61.3" y="149.3">RESET</text>
<text x="83.9" y="149.3">SDA0</text>
<text x="86.1" y="144.1">INT</text>
<text x="96.3" y="148.2">18</text>
<text x="124.1" y="148">SDA0</text>
<text x="29.3" y="153.1">BOOT</text>
<text x="52.1" y="153.3">12</text>
<text x="61.3" y="154.4">BOOT</text>
<text x="84.1" y="154.4">SCL0</text>
<text x="96.3" y="153.3">17</text>
<text x="124.1" y="153.1">SCL0</text>
<text x="85" y="159.5">VDD</text>
<text x="96.3" y="158.4">16</text>
<text x="84.7" y="164.7">GND</text>
<text x="96.3" y="163.5">15</text>
</g>
<g font-size="1.8">
<text x="65.2" y="65.8">Device: TCA9534A</text>
<text x="65.6" y="63.9">I2C address: 0x38</text>
</g>
</svg>
